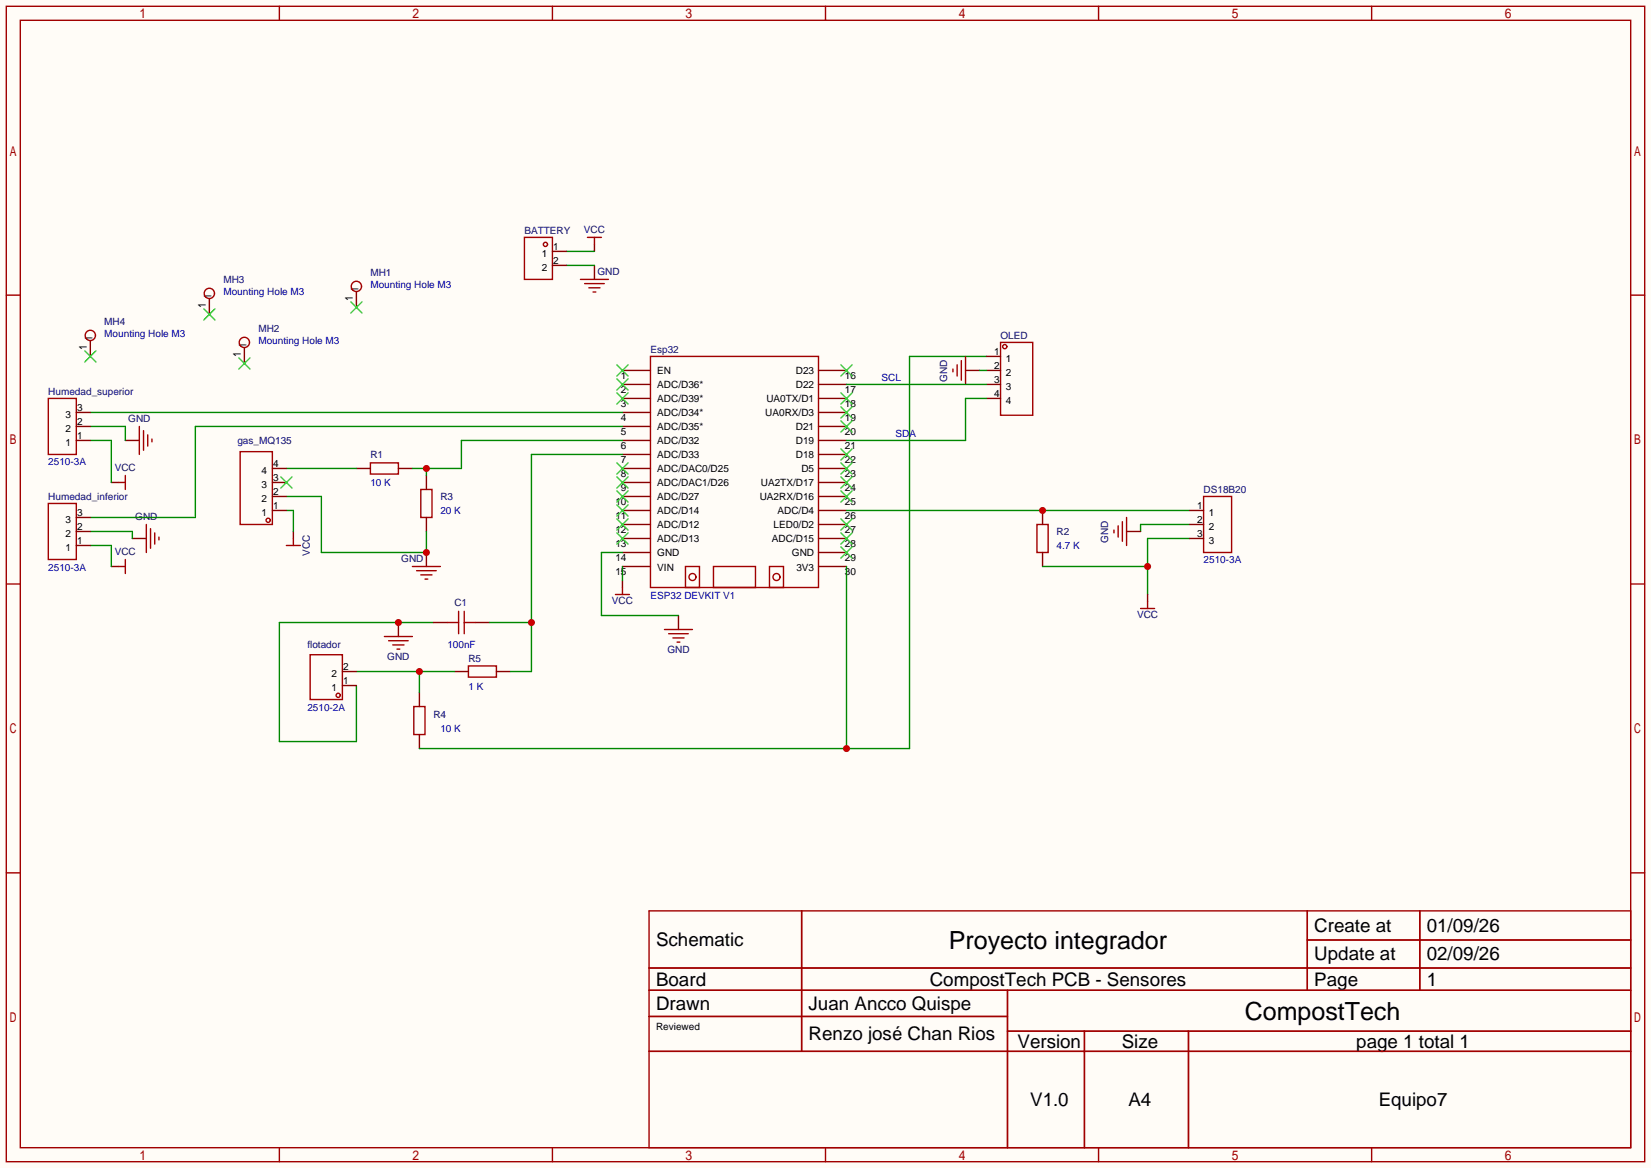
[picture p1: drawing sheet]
<svg xmlns="http://www.w3.org/2000/svg" width="299mm" height="212mm" viewBox="0 0 299 212" stroke-linecap="round" stroke-linejoin="round" font-family="sans-serif">
<path d="M0 0h299.5v211.8h-299.5z" fill="#fffcf7"/>
<g fill="none" stroke="#a10000" stroke-width=".25">
<path d="M1.1 1.1h297.2v209.6h-297.2zM3.7 3.7h292.1v204.5h-292.1zM50.7 1.1v2.6M100.2 1.1v2.6M149.7 1.1v2.6M199.3 1.1v2.6M248.8 1.1v2.6M1.1 53.5h2.6M295.8 53.5h2.5M118 64.6h30.5v42h-30.5zM67.2 83.9h5.1v2.1h-5.1zM76.3 88.8h2.1v5.1h-2.1z"/>
<path d="M188.1 95.1h2v5.1h-2zM1.1 105.9h2.6M124.3 102.7h2.6v3.9h-2.6zM129.4 102.7h7.6v3.9h-7.6zM139.6 102.7h2.5v3.9h-2.5zM295.8 105.9h2.5M75.1 128.1h2v5.1h-2zM85 120.8h5v2h-5zM1.1 158.3h2.6M295.8 158.3h2.5M117.7 165.2h178.1v43h-178.1zM117.7 175.6h178.1"/>
<path d="M117.7 179.6h178.1M145.4 165.2v25.5M182.7 179.6v28.6M237.1 165.2v14.4M237.1 170.5h58.7M257.5 165.2v14.4M117.7 184.4h65M117.7 190.7h178.1M182.7 187h113.1M196.7 187v21.2M215.6 187v21.2M50.7 208.2v2.5"/>
<path d="M100.2 208.2v2.5M149.7 208.2v2.5M199.3 208.2v2.5M248.8 208.2v2.5"/>
<circle cx="125.6" cy="104.7" r=".63"/>
<circle cx="140.8" cy="104.7" r=".63"/>
</g>
<g fill="none" stroke="#870000" stroke-width=".25">
<path d="M112.9 67.2h5.1M112.9 69.7h5.1M112.9 72.3h5.1M112.9 74.8h5.1M112.9 77.3h5.1M112.9 79.9h5.1M148.5 67.2h5M148.5 69.7h5M148.5 72.3h5M148.5 74.8h5M148.5 77.3h5M148.5 79.9h5"/>
<path d="M64.6 85h2.6M72.3 85h2.5M77.3 86.2v2.6M77.3 93.9v2.5M112.9 90h5.1M112.9 92.6h5.1M112.9 95.1h5.1M112.9 97.7h5.1M112.9 82.4h5.1M112.9 85h5.1M112.9 87.5h5.1M148.5 90h5"/>
<path d="M148.5 92.6h5M148.5 95.1h5M148.5 97.7h5M148.5 82.4h5M148.5 85h5M148.5 87.5h5M189.1 92.6v2.5M112.9 100.2h5.1M112.9 102.7h5.1M148.5 100.2h5M148.5 102.7h5M189.1 100.2v2.5"/>
<path d="M76.1 125.6v2.5M76.1 133.2v2.6M82.4 121.8h2.6M90 121.8h2.6"/>
</g>
<g fill="none" stroke="#3c3" stroke-width=".25">
<path d="M111.9 66.2l2 2M111.9 68.7l2 2M111.9 71.2l2 2.1M113.9 66.2l-2 2M113.9 68.7l-2 2M113.9 71.2l-2 2.1M152.5 66.2l2.1 2M152.5 71.2l2.1 2.1M152.5 73.8l2.1 2M152.5 76.3l2.1 2.1M154.6 66.2l-2.1 2M154.6 71.2l-2.1 2.1"/>
<path d="M154.6 73.8l-2.1 2M154.6 76.3l-2.1 2.1M111.9 89l2 2.1M111.9 91.6l2 2M111.9 94.1l2 2M111.9 96.6l2 2.1M111.9 83.9l2 2.1M111.9 86.5l2 2M113.9 89l-2 2.1M113.9 91.6l-2 2M113.9 94.1l-2 2M113.9 96.6l-2 2.1"/>
<path d="M113.9 83.9l-2 2.1M113.9 86.5l-2 2M152.5 81.4l2.1 2M152.5 83.9l2.1 2.1M152.5 86.5l2.1 2M152.5 89l2.1 2.1M152.5 94.1l2.1 2M152.5 96.6l2.1 2.1M152.5 99.2l2.1 2M154.6 81.4l-2.1 2M154.6 83.9l-2.1 2.1M154.6 86.5l-2.1 2"/>
<path d="M154.6 89l-2.1 2.1M154.6 94.1l-2.1 2M154.6 96.6l-2.1 2.1M154.6 99.2l-2.1 2"/>
</g>
<path d="M215.8 97.7h-7.6v10.1M189.1 102.7h19.1" fill="none" stroke="#008700" stroke-width=".25"/>
<circle cx="208.2" cy="102.7" r=".63" fill="#c00"/>
<path d="M153.5 92.6h62.3M215.8 95.1h-8.9v1.3" fill="none" stroke="#008700" stroke-width=".25"/>
<circle cx="189.1" cy="92.6" r=".63" fill="#c00"/>
<g fill="none" stroke="#870000" stroke-width=".25">
<path d="M107.8 44.3v1.3M107.8 48.1v2.6M22.7 79.9h2.6M20.2 87.5h1.3M24 97.7h2.5M53.2 96.4v1.3M204.3 96.4h2.6M20.2 102.7h1.3M72.3 112.9v2.5M77.3 100.2v2.5M112.9 105.3v1.3M123.1 111.6v2.6"/>
<path d="M208.2 107.8v1.3"/>
</g>
<g fill="none" stroke="#a10000" stroke-width=".25">
<path d="M105.3 50.7h5.1M106 51.4h3.6M106.6 43.1h2.5M106.8 52.2h2M107.6 53h.5M107.8 43.1v1.2M25.3 77.3v5.1M26 78.1v3.6M26.8 78.9v2M27.6 79.6v.5M21.5 87.5h1.2M22.7 86.2v2.6"/>
<path d="M26.5 95.1v5.1M27.3 95.9v3.5M28.1 96.6v2.1M28.8 97.4v.5M51.9 98.9h2.6M53.2 97.7v1.2M202.1 96.1v.5M202.8 95.4v2M203.6 94.6v3.6M204.3 93.9v5M21.5 102.7h1.2M22.7 101.5v2.5"/>
<path d="M69.7 115.4h5.1M70.5 116.2h3.5M71.2 117h2.1M72 117.7h.5M74.8 102.7h5.1M75.6 103.5h3.5M76.3 104.3h2.1M77.1 105h.5M111.6 107.8h2.6M112.9 106.6v1.2M120.5 114.2h5.1M121.3 114.9h3.5"/>
<path d="M122 115.7h2.1M122.8 116.5h.5M206.9 110.4h2.5M208.2 109.1v1.3"/>
</g>
<path d="M102.7 45.6h5.1M102.7 48.1h5.1M16.4 77.3h6.3v2.6M16.4 79.9h3.8v7.6M16.4 74.8h96.5M112.9 77.3h-77.5v16.6h-19M16.4 96.4h7.6v1.3M16.4 98.9h3.8v3.8M51.9 90h6.4v10.2h19v-3.8M51.9 92.6h1.3v3.8M112.9 100.2h-3.8v11.4h14M112.9 102.7v2.6" fill="none" stroke="#008700" stroke-width=".25"/>
<circle cx="77.3" cy="100.2" r=".63" fill="#c00"/>
<path d="M112.9 79.9h-29.2v5.1h-8.9M51.9 85h12.7M77.3 85v1.2" fill="none" stroke="#008700" stroke-width=".25"/>
<circle cx="77.3" cy="85" r=".63" fill="#c00"/>
<path d="M78.6 112.9h-27.9v21.6h13.9v-10.2" fill="none" stroke="#008700" stroke-width=".25"/>
<circle cx="72.3" cy="112.9" r=".63" fill="#c00"/>
<path d="M78.6 112.9h2.6M86.2 112.9h2.6" fill="none" stroke="#870000" stroke-width=".25"/>
<path d="M81.2 112.9h2M83.2 110.9v4M84.2 110.9v4M84.2 112.9h2" fill="none" stroke="#a10000" stroke-width=".25"/>
<path d="M64.6 121.8h17.8M76.1 121.8v3.8" fill="none" stroke="#008700" stroke-width=".25"/>
<circle cx="76.1" cy="121.8" r=".63" fill="#c00"/>
<path d="M112.9 82.4h-16.5v39.4h-3.8M88.8 112.9h7.6" fill="none" stroke="#008700" stroke-width=".25"/>
<circle cx="96.4" cy="112.9" r=".63" fill="#c00"/>
<path d="M178.9 64.6h-13.9v71.2h-88.9M153.5 102.7v33.1" fill="none" stroke="#008700" stroke-width=".25"/>
<circle cx="153.5" cy="135.8" r=".63" fill="#c00"/>
<g fill="none" stroke="#870000" stroke-width=".25">
<path d="M38 54.2v2.8M64.6 53v2.8M100.2 45.6h2.5M100.2 48.1h2.5M13.8 79.9h2.6M13.8 77.3h2.6M13.8 74.8h2.6M16.4 61.8v2.8M44.3 63.1v2.8M175.1 67.2h2.6M178.9 64.6h2.6M178.9 67.2h2.6"/>
<path d="M178.9 69.7h2.6M178.9 72.3h2.6M13.8 98.9h2.6M13.8 96.4h2.6M13.8 93.9h2.6M49.4 92.6h2.5M49.4 90h2.5M49.4 87.5h2.5M49.4 85h2.5M215.8 92.6h2.5M215.8 95.1h2.5M215.8 97.7h2.5"/>
<path d="M62.1 124.3h2.5M62.1 121.8h2.5"/>
</g>
<path d="M37 56l2 2M39 56l-2 2M63.6 54.7l2.1 2.1M65.7 54.7l-2.1 2.1M15.4 63.6l2 2.1M17.4 63.6l-2 2.1M43.3 64.9l2 2M45.3 64.9l-2 2M50.9 86.5l2.1 2M53 86.5l-2.1 2" fill="none" stroke="#3c3" stroke-width=".25"/>
<g fill="none" stroke="#a10000" stroke-width=".25">
<path d="M95.1 43.1h5.1v7.6h-5.1zM8.8 72.3h5v10.1h-5zM172.8 66.9v.5M173.6 66.2v2M174.4 65.4v3.6M175.1 64.6v5.1M181.5 62.1h5.8v13.2h-5.8zM8.8 91.3h5v10.2h-5zM43.6 81.9h5.8v13.2h-5.8zM218.3 90h5.1v10.2h-5.1zM56.3 118.7h5.8v8.2h-5.8z"/>
<circle cx="38" cy="53.2" r=".93"/>
<circle cx="64.6" cy="51.9" r=".93"/>
<circle cx="98.9" cy="44.3" r=".38"/>
<circle cx="16.4" cy="60.8" r=".93"/>
<circle cx="44.3" cy="62.1" r=".93"/>
<circle cx="182.2" cy="62.9" r=".38"/>
<circle cx="48.6" cy="94.4" r=".38"/>
<circle cx="61.3" cy="126.1" r=".38"/>
</g>
<path d="M153.5 69.7h25.4M177.7 67.2h1.2M178.9 72.3h-3.8v7.6h-21.6" fill="none" stroke="#008700" stroke-width=".25"/>
<g font-size="4.5">
<text x="172.1" y="172.1">Proyecto integrador</text>
<text x="225.8" y="185">CompostTech</text>
</g>
<g font-size="3.4">
<text x="119" y="171.5">Schematic</text>
<text x="238.4" y="169">Create at</text>
<text x="258.8" y="169">01/09/26</text>
<text x="119" y="178.7">Board</text>
<text x="168.6" y="178.7">CompostTech PCB - Sensores</text>
<text x="238.4" y="174.2">Update at</text>
<text x="238.4" y="178.7">Page</text>
<text x="258.8" y="174.2">02/09/26</text>
<text x="258.8" y="178.7">1</text>
<text x="119" y="183.1">Drawn</text>
<text x="146.7" y="183.1">Juan Ancco Quispe</text>
<text x="146.7" y="188.7">Renzo josé Chan Rios</text>
<text x="184.6" y="190">Version</text>
<text x="203.5" y="190">Size</text>
<text x="246" y="190">page 1 total 1</text>
<text x="186.9" y="200.6">V1.0</text>
<text x="204.7" y="200.6">A4</text>
<text x="250.1" y="200.6">Equipo7</text>
</g>
<g font-size="1.8" fill="#000080">
<text x="95.1" y="42.5">BATTERY</text>
<text x="105.9" y="42.3">VCC</text>
<text x="40.5" y="51.4">MH3</text>
<text x="67.2" y="50.1">MH1</text>
<text x="108.3" y="49.9">GND</text>
<text x="18.9" y="59">MH4</text>
<text x="46.9" y="60.3">MH2</text>
<text x="118" y="64.1">Esp32</text>
<text x="181.5" y="61.6">OLED</text>
<text x="8.8" y="71.7">Humedad_superior</text>
<text x="171.8" y="69.2" transform="rotate(-90 171.8 69.2)">GND</text>
<text x="23.3" y="76.5">GND</text>
<text x="43.1" y="80.6">gas_MQ135</text>
<text x="67.2" y="83.1">R1</text>
<text x="20.8" y="85.4">VCC</text>
<text x="218.3" y="89.5">DS18B20</text>
<text x="8.8" y="90.8">Humedad_inferior</text>
<text x="24.5" y="94.3">GND</text>
<text x="79.9" y="90.8">R3</text>
<text x="20.8" y="100.7">VCC</text>
<text x="56.2" y="100.8" transform="rotate(-90 56.2 100.8)">VCC</text>
<text x="72.8" y="101.9">GND</text>
<text x="191.6" y="97.1">R2</text>
<text x="201" y="98.4" transform="rotate(-90 201 98.4)">GND</text>
<text x="82.4" y="109.8">C1</text>
<text x="111" y="109.6">VCC</text>
<text x="206.2" y="112.1">VCC</text>
<text x="55.8" y="117.4">flotador</text>
<text x="70.2" y="119.7">GND</text>
<text x="85" y="120">R5</text>
<text x="121" y="118.5">GND</text>
<text x="78.6" y="130.1">R4</text>
</g>
<g font-size="1.8">
<text x="98.3" y="46.6">1</text>
<text x="100.3" y="45.3">1</text>
<text x="100.3" y="47.8">2</text>
<text x="98.3" y="49.1">2</text>
<text x="180.3" y="64.3">1</text>
<text x="182.4" y="65.6">1</text>
<text x="112.6" y="68.7">1</text>
<text x="112.6" y="71.2">2</text>
<text x="119.2" y="67.9">EN</text>
<text x="119.2" y="70.4">ADC/D36*</text>
<text x="144.3" y="67.9">D23</text>
<text x="144.3" y="70.4">D22</text>
<text x="153.3" y="68.7">16</text>
<text x="153.3" y="71.2">17</text>
<text x="180.3" y="66.9">2</text>
<text x="180.3" y="69.4">3</text>
<text x="180.3" y="72">4</text>
<text x="182.4" y="68.1">2</text>
<text x="182.4" y="70.7">3</text>
<text x="11.9" y="75.8">3</text>
<text x="14" y="77">2</text>
<text x="14" y="74.5">3</text>
<text x="112.6" y="73.8">3</text>
<text x="112.6" y="76.3">4</text>
<text x="119.2" y="73">ADC/D39*</text>
<text x="119.2" y="75.5">ADC/D34*</text>
<text x="138.8" y="75.5">UA0RX/D3</text>
<text x="139" y="73">UA0TX/D1</text>
<text x="153.3" y="73.8">18</text>
<text x="153.3" y="76.3">19</text>
<text x="182.4" y="73.2">4</text>
<text x="11.9" y="80.8">1</text>
<text x="11.9" y="78.3">2</text>
<text x="14" y="79.6">1</text>
<text x="112.6" y="78.9">5</text>
<text x="112.6" y="81.4">6</text>
<text x="112.6" y="83.9">7</text>
<text x="119.2" y="78.1">ADC/D35*</text>
<text x="119.2" y="80.6">ADC/D32</text>
<text x="119.2" y="83.1">ADC/D33</text>
<text x="144.3" y="78.1">D21</text>
<text x="144.3" y="80.6">D19</text>
<text x="144.3" y="83.1">D18</text>
<text x="153.3" y="78.9">20</text>
<text x="153.3" y="81.4">21</text>
<text x="153.3" y="83.9">22</text>
<text x="47.5" y="88.5">3</text>
<text x="47.5" y="85.9">4</text>
<text x="49.5" y="89.7">2</text>
<text x="49.5" y="87.2">3</text>
<text x="49.5" y="84.7">4</text>
<text x="112.6" y="86.5">8</text>
<text x="112.6" y="89">9</text>
<text x="119.2" y="85.7">ADC/DAC0/D25</text>
<text x="119.2" y="88.2">ADC/DAC1/D26</text>
<text x="138" y="88.2">UA2TX/D17</text>
<text x="145.4" y="85.7">D5</text>
<text x="153.3" y="86.5">23</text>
<text x="153.3" y="89">24</text>
<text x="11.9" y="94.8">3</text>
<text x="14" y="93.5">3</text>
<text x="47.5" y="93.5">1</text>
<text x="47.5" y="91">2</text>
<text x="49.5" y="92.3">1</text>
<text x="111.6" y="91.6">10</text>
<text x="111.6" y="94.1">11</text>
<text x="119.2" y="90.8">ADC/D27</text>
<text x="119.2" y="93.3">ADC/D14</text>
<text x="119.2" y="95.8">ADC/D12</text>
<text x="137.8" y="90.8">UA2RX/D16</text>
<text x="140.3" y="95.8">LED0/D2</text>
<text x="141" y="93.3">ADC/D4</text>
<text x="153.3" y="91.6">25</text>
<text x="153.3" y="94.1">26</text>
<text x="217.2" y="92.3">1</text>
<text x="217.2" y="94.8">2</text>
<text x="219.3" y="93.5">1</text>
<text x="11.9" y="99.9">1</text>
<text x="11.9" y="97.4">2</text>
<text x="14" y="98.6">1</text>
<text x="14" y="96.1">2</text>
<text x="111.6" y="96.6">12</text>
<text x="111.6" y="99.2">13</text>
<text x="111.6" y="101.7">14</text>
<text x="119.2" y="98.4">ADC/D13</text>
<text x="119.2" y="100.9">GND</text>
<text x="140" y="98.4">ADC/D15</text>
<text x="143.6" y="100.9">GND</text>
<text x="153.3" y="96.6">27</text>
<text x="153.3" y="99.2">28</text>
<text x="153.3" y="101.7">29</text>
<text x="217.2" y="97.4">3</text>
<text x="219.3" y="96.1">2</text>
<text x="219.3" y="98.6">3</text>
<text x="111.6" y="104.3">15</text>
<text x="119.2" y="103.5">VIN</text>
<text x="144.4" y="103.5">3V3</text>
<text x="153.3" y="104.3">30</text>
<text x="60.2" y="125.3">1</text>
<text x="60.2" y="122.8">2</text>
<text x="62.2" y="124">1</text>
<text x="62.2" y="121.5">2</text>
<text x="119" y="186.9">Reviewed</text>
</g>
<g font-size="1.8" fill="#00f">
<text x="40.5" y="53.4">Mounting Hole M3</text>
<text x="67.2" y="52.2">Mounting Hole M3</text>
<text x="18.9" y="61.1">Mounting Hole M3</text>
<text x="46.9" y="62.3">Mounting Hole M3</text>
<text x="159.9" y="69.2">SCL</text>
<text x="162.4" y="79.3">SDA</text>
<text x="8.8" y="84.4">2510-3A</text>
<text x="67.2" y="88.2">10 K</text>
<text x="79.9" y="93.3">20 K</text>
<text x="191.6" y="99.7">4.7 K</text>
<text x="8.8" y="103.5">2510-3A</text>
<text x="218.3" y="102.2">2510-3A</text>
<text x="118" y="108.5">ESP32 DEVKIT V1</text>
<text x="81.2" y="117.4">100nF</text>
<text x="85" y="125.1">1 K</text>
<text x="55.8" y="128.9">2510-2A</text>
<text x="79.9" y="132.7">10 K</text>
</g>
</svg>
